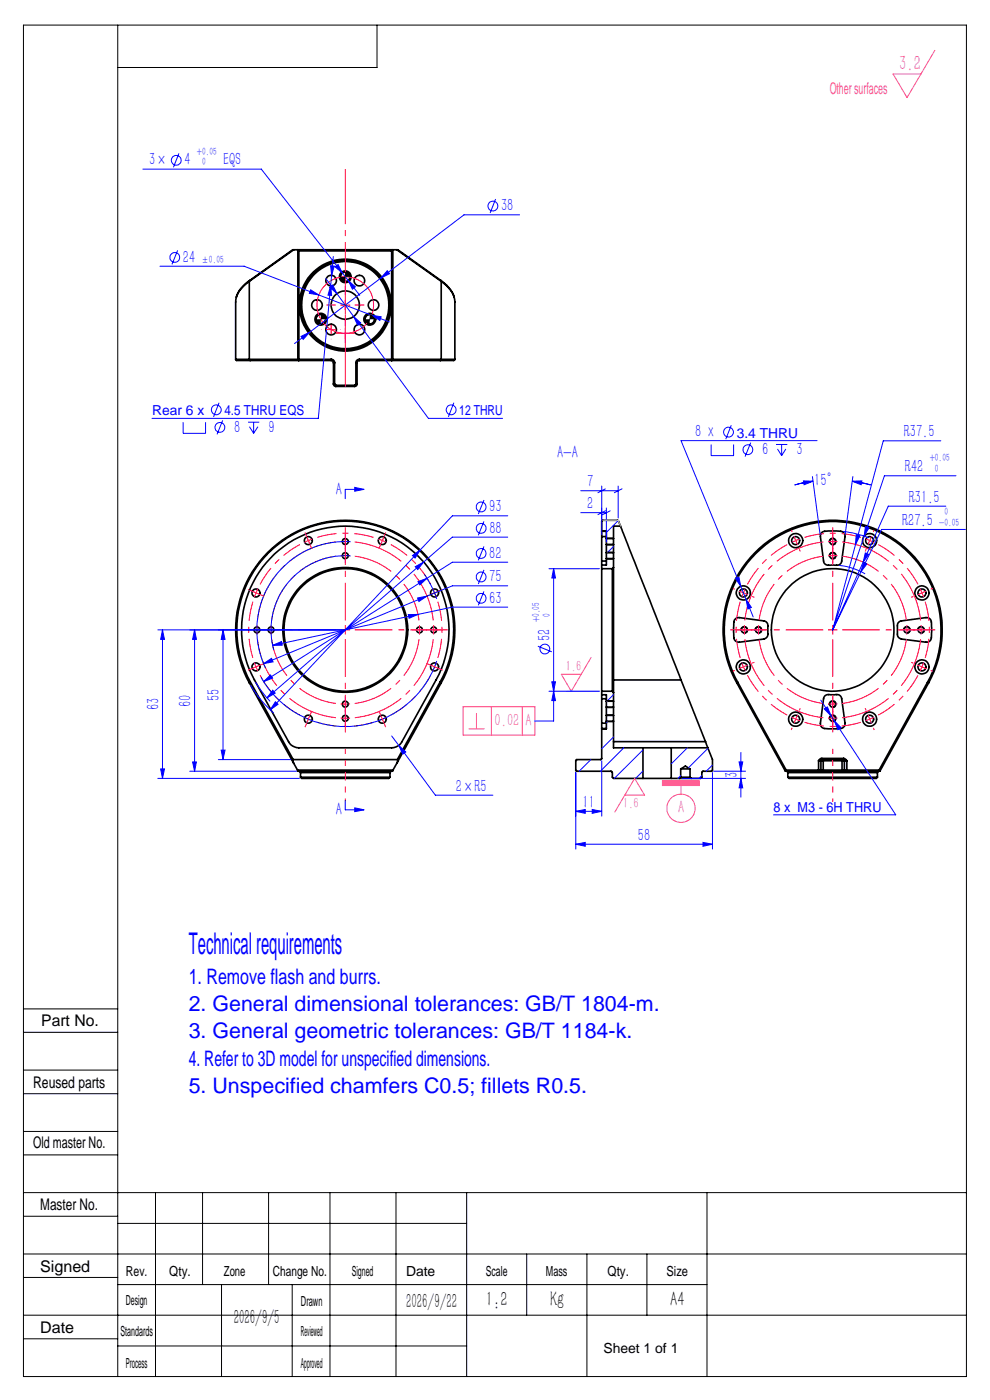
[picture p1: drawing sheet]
<svg xmlns="http://www.w3.org/2000/svg" width="210mm" height="297mm" viewBox="0 0 210 297" stroke-linecap="round" stroke-linejoin="round" font-family="sans-serif">
<g fill="none" stroke="#000" stroke-width=".35">
<path d="M52.9 59.7a5.4 5.4 0 0 0-2.9 4.4v12.1M52.9 59.7v16.5M53 59.5a6.6 6.6 0 0 0-2.8 3.5M53 59.5l-.1 .2M62.3 53h-.2l-9.1 6.5M62.3 53h21.9M62.3 53l-9.4 6.7M63.1 53h.1M63.2 53l.2 .2M63.2 53v23.2M63.4 53.2v23M63.4 53.2h19.7"/>
<path d="M83.1 53.2v23M83.3 53l-.2 .2M83.3 53v23.2M83.4 53h-.1M84.2 53h.2l9.1 6.5M84.2 53l9.4 6.7M93.5 59.5a6.9 6.9 0 0 1 2.8 3.5M93.5 59.5l.1 .2M93.6 59.7a5.4 5.4 0 0 1 2.9 4.4v12.1M93.6 59.7v16.5M50 76.2l.2 .3h2.9M50 76.2h2.9"/>
<path d="M52.9 76.2l.2 .3M52.9 76.2h10.3M53.1 76.5h17.1M63.2 76.2h.2M63.2 76.2l.2 .3v-.3M63.4 76.2h6.8M70.2 76.2a.72 .72 0 0 1 .8 .8M70.2 76.5h.3l.2 .5M70.2 76.2v.3M70.7 77h.3M70.7 77v4.5M71 77v4.5"/>
<path d="M75.5 77h.2M75.5 77v4.5M75.7 77v4.5M76.2 76.2a.72 .72 0 0 0-.7 .8M76.2 76.2v.3M76.2 76.5h-.2l-.3 .5M76.2 76.2h6.9M76.2 76.5h17.2M83.1 76.2v.3l.2-.3M83.1 76.2h.2M83.3 76.2h10.3M93.6 76.2l-.2 .3"/>
<path d="M93.6 76.2h2.9M96.5 76.2l-.2 .3h-2.9M70.7 81.5h.3M70.7 81.5a.49 .49 0 0 0 .5 .5M71 81.5l.2 .2M71.2 81.7v.3M71.2 81.7h4M71.2 82h4M75.2 81.7v.3M75.5 81.5l-.3 .2M75.5 81.5h.2M75.7 81.5a.49 .49 0 0 1-.5 .5"/>
<path d="M58.2 117.5a22 22 0 0 1 28.6-1.2 22 22 0 0 1 5.7 27.9l-7.2 13.1a2.51 2.51 0 0 1-2.2 1.3h-19.7l-.9-.1a2.08 2.08 0 0 1-1.3-1.2l-7.2-13.1a22.1 22.1 0 0 1 4.2-26.7zM127.6 112.6v.1M127.6 119v.9M127.6 112.7v1.1M127.6 113.8v5.2M127.6 119.9v.7M127.6 112.6h1v1.7M127.6 112.7h1M127.6 119h1M127.6 113.8h1M128.6 114.3v1.2M128.6 117.3v1.2"/>
<path d="M128.6 115.5v1.8M128.6 118.5v1.4h-1M128.6 114.3h1.5M128.6 118.5h1.5M128.6 115.5h1.5M128.6 117.3h1.5M130.1 114.3v1.2M130.1 117.3v1.2M130.1 115.5v1.8M130.1 118.5v1.9M131.6 111.6l-.6-1.2h-3.2l-.2 .1v2.1M131.6 111.6l12.9 32.6"/>
<path d="M131.6 111.6h-1.5v2.7M174.2 113.1a5.3 5.3 0 0 1 3.3-.5 1.41 1.41 0 0 1 1.7 .8l-.7 5.6a1.17 1.17 0 0 1-1.7 .9h-.4a1.23 1.23 0 0 1-1.7-.9l-.7-5.2zM127.6 120.6v26M127.6 120.6h2.3M129.9 120.6v26M130.1 120.4v26.5M130.1 120.4l-.2 .2M155.9 131.4l.3-.3 .6-.1 5.2 .7a1.11 1.11 0 0 1 .9 1.5v.6a1.32 1.32 0 0 1-.9 1.8l-5.2 .6a1.26 1.26 0 0 1-1.2-1.7v-.4a5.3 5.3 0 0 1 .3-2.7zM190.7 131.9l.5-.2 5.2-.7a1.1 1.1 0 0 1 1.2 1.4v2.1a1.3 1.3 0 0 1-1 1.7l-5.4-.6a1.27 1.27 0 0 1-.8-1.8v-.4a1.57 1.57 0 0 1 .3-1.5zM52.9 144.8a23.2 23.2 0 0 1 20.3-34.4 23.2 23.2 0 0 1 20.4 34.4M52.9 144.8l9.4 17.1M53.1 144.6l-.2 .2"/>
<path d="M53.1 144.6a23 23 0 0 1 20.1-34 23 23 0 0 1 20.2 34M53.1 144.6l9.1 16.5M93.4 144.6l.2 .2M93.4 144.6l-9.1 16.5M93.6 144.8l-9.4 17.1M127.6 154.6v6.5h-5.3l-.2 .2v2.2l.2 .1h7.3l.3 .2v1.1l.2 .2h6.3M127.6 154.5v.1M127.6 147.4v.8M127.6 153.4v1.1M127.6 146.6v.8M127.6 148.2v5.2M127.6 147.4h1v1.4"/>
<path d="M127.6 154.5h1M127.6 146.6h2.3M127.6 148.2h1M127.6 153.4h1M128.6 151.8v1.2M128.6 148.8v1.2M128.6 153v1.6h-1M128.6 150v1.8M128.6 153h1.5M128.6 148.8h1.5M128.6 151.8h1.5M128.6 150h1.5"/>
<path d="M129.9 146.6l.2 .3M130.1 151.8v1.2M130.1 148.8v1.2M130.1 153v5.6h6.3M130.1 146.9v1.9M130.1 150v1.8M130.1 144.2h14.4M130.1 157.3h19.5M136.4 158.6h6M136.4 158.6v6.5M142.4 158.6h7.7M142.4 158.6v6.5"/>
<path d="M144.5 144.2l5.1 13.1M149.6 157.3l.5 1.3M150.1 158.6l1 2.5v2.4l-2.1 .2-.1 1.2-.3 .2h-2M156.3 144.8a23.2 23.2 0 0 1 20.3-34.4 23.2 23.2 0 0 1 20.4 34.4M156.3 144.8l10.2 18.7M156.5 144.7a23 23 0 0 1 20.1-34.1 23 23 0 0 1 20.1 34.1M156.5 144.7l-.2 .1M156.5 144.7l10.3 18.7M174.9 147.7a3.8 3.8 0 0 1 2.4-.3 1.01 1.01 0 0 1 1.2 .8l.7 5.2a1.11 1.11 0 0 1-1.3 1.2h-1.3a2.97 2.97 0 0 1-2.4-.4l-.2-.8 .7-5.2zM196.7 144.7l.3 .1M196.7 144.7l-10.2 18.7M197 144.8l-10.3 18.7"/>
<path d="M62.2 161.1l-.1 .3 .2 .5M62.2 161.1h22.1M62.3 161.9l.8 1.5M63.1 163.4l.2 .2h19.9l.2-.2M63.1 163.4h20.3M63.5 163.6l.2 .3M63.7 164.9l.3 .2h18.5l.2-.2M63.7 164.9h19M63.7 163.9h19M63.7 163.9v1M82.7 163.9v1M83 163.6l-.3 .3"/>
<path d="M84.2 161.9l-.8 1.5M84.3 161.1l.1 .3-.2 .5M136.4 165.1h6M142.4 165.1h1.7M144.1 165.1h2.5M144.4 164.9h2M144.4 163.1h2M144.4 163.1l1-.6 1 .6M144.4 163.1v1.8M144.4 164.9l-.3 .2M146.4 164.9l.2 .2M146.4 163.1v1.8"/>
<path d="M166.5 163.5l.3 .1M166.8 163.4l-.3 .1M166.8 163.4v.2M166.8 163.4h6.8M166.8 163.6h6.8M166.9 163.6l.2 .3M167.1 164.9l.3 .2h18.5l.2-.2M167.1 164.9h19M167.1 163.9h19M167.1 163.9v1M173.6 163.4h.5M173.6 161.4h.5"/>
<path d="M173.6 163.4v.2M173.6 163.6h.8M173.6 161.4v2M174.1 163.4h.5M174.1 161.4h.5M174.1 163.4l.3 .2M174.1 161.4v2M174.3 161.1l-.7 .3M174.3 161.1h.1M174.3 160.9l-.3 .1-.4 .4M174.3 160.9v.2M174.3 160.9h4.6"/>
<path d="M174.4 163.6h.2M174.4 161.1h.2M174.4 161.1l-.3 .3M174.6 163.4v.2M174.6 161.1v.3M174.6 163.4h4M174.6 163.6h4M174.6 161.1h4M174.6 161.4v2M174.6 161.4h4M178.6 161.1v.3M178.6 163.4v.2"/>
<path d="M178.6 163.4h.5M178.6 161.4h.5M178.6 163.6h.3M178.6 161.1h.3M178.6 161.4v2M178.9 161.1l.2 .3M178.9 161.1h.1M178.9 163.6h.7M178.9 161.1l.7 .3M178.9 160.9v.2M178.9 160.9l.4 .1 .3 .4M179.1 163.4l-.2 .2"/>
<path d="M179.1 161.4h.5M179.1 163.4h.5M179.1 161.4v2M179.6 163.4v.2M179.6 163.4h6.9M179.6 163.6h6.9M179.6 161.4v2M186.1 163.9v1M186.4 163.6l-.3 .3M186.5 163.4v.2M186.5 163.4l.2 .1M186.7 163.5l-.2 .1"/>
<circle cx="70.2" cy="59.5" r="1.12"/>
<circle cx="73.2" cy="58.7" r="1.27"/>
<circle cx="73.2" cy="58.7" r="1"/>
<circle cx="76.2" cy="59.5" r="1.12"/>
<circle cx="67.2" cy="64.7" r="1.12"/>
<circle cx="68" cy="67.7" r="1.25"/>
<circle cx="68" cy="67.7" r="1.01"/>
<circle cx="70.2" cy="69.9" r="1.12"/>
<circle cx="73.2" cy="64.7" r="9.5"/>
<circle cx="73.2" cy="64.7" r="9.3"/>
<circle cx="73.2" cy="64.7" r="9.7"/>
<circle cx="73.2" cy="64.7" r="2.99"/>
<circle cx="76.2" cy="69.9" r="1.12"/>
<circle cx="78.4" cy="67.7" r="1"/>
<circle cx="78.4" cy="67.7" r="1.26"/>
<circle cx="79.2" cy="64.7" r="1.12"/>
<circle cx="65.4" cy="114.7" r=".86"/>
<circle cx="73.2" cy="114.9" r=".63"/>
<circle cx="73.2" cy="117.9" r=".63"/>
<circle cx="81.1" cy="114.7" r=".86"/>
<circle cx="168.8" cy="114.7" r=".85"/>
<circle cx="168.8" cy="114.7" r="1.51"/>
<circle cx="176.6" cy="114.9" r=".62"/>
<circle cx="176.6" cy="117.9" r=".62"/>
<circle cx="184.5" cy="114.7" r="1.49"/>
<circle cx="184.5" cy="114.7" r=".85"/>
<circle cx="54.3" cy="125.8" r=".84"/>
<circle cx="54.5" cy="133.6" r=".62"/>
<circle cx="57.5" cy="133.6" r=".62"/>
<circle cx="73.3" cy="133.6" r="13.2"/>
<circle cx="73.3" cy="133.6" r="13"/>
<circle cx="89" cy="133.6" r=".62"/>
<circle cx="92" cy="133.6" r=".62"/>
<circle cx="92.2" cy="125.8" r=".85"/>
<circle cx="157.7" cy="125.8" r="1.51"/>
<circle cx="157.7" cy="125.8" r=".85"/>
<circle cx="157.9" cy="133.6" r=".63"/>
<circle cx="160.9" cy="133.6" r=".63"/>
<circle cx="176.6" cy="133.6" r="13"/>
<circle cx="192.4" cy="133.6" r=".63"/>
<circle cx="195.4" cy="133.6" r=".63"/>
<circle cx="195.6" cy="125.8" r="1.51"/>
<circle cx="195.6" cy="125.8" r=".85"/>
<circle cx="54.3" cy="141.5" r=".84"/>
<circle cx="65.4" cy="152.6" r=".85"/>
<circle cx="73.2" cy="149.4" r=".64"/>
<circle cx="73.2" cy="152.4" r=".63"/>
<circle cx="81.1" cy="152.6" r=".85"/>
<circle cx="92.2" cy="141.5" r=".85"/>
<circle cx="157.7" cy="141.5" r="1.5"/>
<circle cx="157.7" cy="141.5" r=".85"/>
<circle cx="168.8" cy="152.6" r=".84"/>
<circle cx="168.8" cy="152.6" r="1.51"/>
<circle cx="176.6" cy="149.4" r=".63"/>
<circle cx="176.6" cy="152.4" r=".62"/>
<circle cx="184.5" cy="152.6" r="1.49"/>
<circle cx="184.5" cy="152.6" r=".84"/>
<circle cx="195.6" cy="141.5" r="1.5"/>
<circle cx="195.6" cy="141.5" r=".85"/>
</g>
<g fill="none" stroke="#00f" stroke-width=".21">
<path d="M30.3 35.9h25.1l18.5 23.6M38 32.5l-1.2 3M33.9 56.5h17.9l27 10.4M37.7 53.1l-1.2 3M69.1 59.1l2.4 3.2M70.1 56.4h.8l-.6 2zM70.3 58.4l-2.8 30.4h-35.3M70.7 54.4l-.4 4M71.1 56.6l.6-.5 .9 1.8zM73.9 59.5l1.5 1.4-.6 .4zM73.9 59.5l2.4 3.1M82.2 57.4l.4 .7-1.8 .9z"/>
<path d="M105.1 42.2l-1.1 3M110.2 45.6h-11.8l-32.7 24.9M63.9 71.4l1.8-.9-1.4 1.5zM65.7 70.5l-3.2 2.4M65.9 61.5l1.7 1.1-2-.4zM70 60.9l.6-.4 .9 1.8zM70.1 60.6l.2 2.1-.7-.1zM71.5 62.3l3.5 4.8M75 67.1l1.5 1.4-.6 .5zM75 67.1l15.9 21.7h15.7M78.8 66.9l2.1 .3-.3 .8zM78.8 66.9l3.8 1.4"/>
<path d="M38.8 89.6v2.3h4.8v-2.3M46.5 85.4l-1.2 3M47.2 89.2l-1.2 2.9M52.6 89.6h2.4M52.9 90.5l.9 1.4M53.8 89.6v2.3M54.7 90.5l-.9 1.4M96.3 85.4l-1.2 3M150.8 94.3v2.4h4.8v-2.4M155.1 90.2l-1.1 3M159.2 93.9l-1.2 3M164.6 94.3h2.4"/>
<path d="M164.9 95.2l.9 1.5M165.8 94.3v2.4M166.7 95.2l-.9 1.5M173.3 93.5h-28.8l12.6 30.9M199.6 93.5h-12.2l-10.8 40.1M74.4 114.9a18.7 18.7 0 0 0-18.1 26.8M74.4 117.9a15.8 15.8 0 0 0-16.3 20M75.2 103.4l2 .4-2 .4zM77.2 103.8h-4v2M87.5 117.9l1.6-1.2-1 1.7zM89.1 116.7l-31.8 33.9M102.7 106.1l-1.2 2.9"/>
<path d="M102.7 115.9l-1.2 3M102.7 110.6l-1.2 3M107.7 109.4h-11.7l-6.9 7.3M107.7 119.3h-11.7l-5.4 3.4M107.7 113.9h-11.7l-39.4 34.2M123.2 108.8h5.4M123.2 104.1h7.9M127.6 103.1v10.2M128.4 108.4l-1.6 .8M128.4 103.7l-1.6 .8M128.6 107.8v7.2M129.4 108.4l-1.6 .8"/>
<path d="M130.1 116l-1.3 1.3M131.1 110.5l-2.5 2.5M131.1 103.1v6.8M131.9 103.7l-1.6 .8M170.4 102l2.1 .1-1.9 .7zM172.3 101.1l1.7 12.2M172.5 102.1l-3.9 .8M178 119.9a14 14 0 0 1 5.5 1.8M178.8 112.7a21.9 21.9 0 0 1 5.5 1.4M180.8 102.1l2-.1-.1 .8zM180.8 102.1l3.9 .8M180.9 101.1l-1.6 12.2"/>
<path d="M181.6 113.5l.8 .2-.9 1.8zM183.2 119.3l.7 .4-1.3 1.6zM183.3 113.7l-6.7 19.9M183.6 117.3l.7 .3-1.2 1.7zM183.6 111.7l.7 .3-1 1.7zM200.6 107.4h-12.2l-11.8 26.2M202.8 100.9h-15.2l-4.3 12.8M204.8 112.3h-17.8l-10.4 21.3M33.5 133.6h39.2M34.5 133.6l.4 2h-.8zM34.5 133.6v31.5M41.3 133.6l.4 2h-.8z"/>
<path d="M41.3 133.6v30M47.3 133.6l.4 2h-.8zM47.3 133.6v27.5M57.8 136.9l1.9-.8 .2 .8zM86.6 130.4l2.1-.1-1.9 .9zM88.1 120.2l1.8-1-1.3 1.6zM88.6 126.9l2-.4-1.7 1.1zM88.7 123.4l1.9-.7-1.5 1.4zM90 121.8l.4 .6a20.6 20.6 0 0 1 2.2 4.7M90.6 122.7l-34.7 21.9M90.6 126.5l-34.7 14.3M102.7 120.9l-1.2 3"/>
<path d="M102.7 125.4l-1.2 3M107.7 124.3h-11.7l-5.4 2.2M107.7 128.8h-11.7l-38.2 8.1M114.1 137.1l3 1.2M116.5 120.6h10.6M117.4 120.6l.4 2h-.7zM117.4 120.6v32.4h-3.9M156 122.7l.7-.3 .4 2zM157.1 124.4l2.7 6.5M158.3 127.2l1.1 1.7-.8 .3zM46.9 159.1h.8l-.4 2zM53.1 145.3a25.2 25.2 0 0 0 5 6"/>
<path d="M54.2 144.7l1.4 2.1 1.7 2M55.9 144.6l1.5-1.4 .4 .7zM55.9 140.8l1.7-1.1 .3 .7zM57.9 146.4l.5 .6-1.8 1.1zM58.4 148.9l.6 .5-1.7 1.2zM83.1 156.1l1.5 2M84.6 158.1l1.5 1.4-.7 .5zM84.6 158.1l7.8 10.6h12.2M92.6 140.2a20.5 20.5 0 0 1-17.5 13.9 20.5 20.5 0 0 1-19.7-10.4M116.5 146.6h10.6M117.1 144.6h.7l-.4 2zM117.4 146.6l.4 2h-.7z"/>
<path d="M129 153l-.4 .3M130.1 156.3l-2.5 2.6M130.1 147.4l-1.4 1.4M132.3 158.6l-4.9 5M136.4 159.1l-6.1 6M145.8 158.6l-3.4 3.5M150.2 158.7l-4.2 4.2M157.2 159.6v9.5M174.1 148.5l15.9 24.4h-25.9M174.8 150.4l.7-.4 .8 1.9zM177 152.9l1.4 1.5-.7 .4zM33.5 165.1h30"/>
<path d="M34.1 163.1h.8l-.4 2zM40.3 163.6h22.6M40.9 161.6h.8l-.4 2zM46.3 161.1h15.4M73.2 169.8v2h4M75.2 171.4l2 .4-2 .4zM122.1 172.1l2-.4v.8zM122.1 179.1l2-.4v.8zM122.1 163.9v16.2M122.1 172.1h5.5M122.1 179.1h29M125.3 161.1l-2.5 2.5"/>
<path d="M125.6 171.7l2 .4-2 .4zM127.6 161.4v11.7M136.4 163.6l-1.6 1.5M144.4 164.6l-.6 .5M144.6 165.1h13.6M148.9 164.5l-.6 .6M149.1 178.7l2 .4-2 .4zM151.1 162.3l-1.3 1.3M151.1 163.9v16.2M151.4 163.6h6.8M156.8 161.6h.8l-.4 2zM157.2 165.1l.4 2h-.8z"/>
<circle cx="37.4" cy="34" r="1.04"/>
<circle cx="37.1" cy="54.6" r="1.04"/>
<circle cx="104.5" cy="43.7" r="1.04"/>
<circle cx="45.9" cy="86.9" r="1.04"/>
<circle cx="46.6" cy="90.7" r="1.05"/>
<circle cx="95.7" cy="86.9" r="1.04"/>
<circle cx="154.5" cy="91.7" r="1.04"/>
<circle cx="158.6" cy="95.4" r="1.04"/>
<circle cx="102.1" cy="112.1" r="1.05"/>
<circle cx="102.1" cy="117.4" r="1.05"/>
<circle cx="102.1" cy="107.5" r="1.05"/>
<circle cx="102.1" cy="126.9" r="1.06"/>
<circle cx="102.1" cy="122.4" r="1.05"/>
<circle cx="115.6" cy="137.7" r="1.04"/>
</g>
<g fill="none" stroke="#f0f" stroke-width=".21">
<path d="M198.3 10.7l-5.9 10-3-5h5.9M125.4 139.5l-4.2 7.1-2.1-3.6h4.2M98.2 149.9h15.3v6.1h-15.3zM99.4 154.6h3.4M101.1 151.3v3.3M104.2 149.9v6.1M110.8 149.9v6.1M120.2 146.6h6.9M132.5 168.7h4.2l-2.1-3.6-4.2 7.2M140.5 165.6h7.9v1h-7.9zM144.5 166.6v1.9"/>
<circle cx="144.5" cy="171.5" r="2.99"/>
</g>
<g fill="none" stroke="#000" stroke-width=".21">
<path d="M5 5.3h200v286.7h-200zM25 5.3v286.7M80 5.3v9h-55M73.2 57.7h-.1a.97 .97 0 0 0-.9 1M74.2 58.7a1.02 1.02 0 0 1-1 1M68.1 66.7a1.02 1.02 0 0 0-1.1 1M69 67.7l-.2 .7-.3 .2-.4 .1M78.4 66.7h-.1a.97 .97 0 0 0-.9 1M79.4 67.7v.2a.97 .97 0 0 1-1 .8M128.6 118.6h1.5M128.6 117.1h1.5M128.6 115.6h1.5"/>
<path d="M128.6 114.1h1.5M175.9 118.1a.75 .75 0 0 1 .7-1 .75 .75 0 0 1 .8 .8 .75 .75 0 0 1-1 .7M175.9 115.1a.75 .75 0 0 1 .7-1 .75 .75 0 0 1 .8 .8 .75 .75 0 0 1-1 .7M157.2 133.8a.75 .75 0 0 1 .6-.9 .75 .75 0 0 1 .8 .8 .75 .75 0 0 1-.9 .7M160.2 133.8a.75 .75 0 0 1 .6-.9 .75 .75 0 0 1 .8 .8 .75 .75 0 0 1-.9 .7M191.7 133.8a.75 .75 0 0 1 .6-.9 .75 .75 0 0 1 .8 .8 .75 .75 0 0 1-.9 .7M194.7 133.8a.75 .75 0 0 1 .6-.9 .75 .75 0 0 1 .8 .8 .75 .75 0 0 1-.9 .7M128.6 148.6h1.5M128.6 150.1h1.5M128.6 151.6h1.5M128.6 153.1h1.5M175.9 149.6a.76 .76 0 0 1 .7-1 .76 .76 0 0 1 .8 .8 .76 .76 0 0 1-1 .7"/>
<path d="M175.9 152.6a.75 .75 0 0 1 .7-1 .75 .75 0 0 1 .8 .8 .75 .75 0 0 1-1 .7M5 214h20M5 219h20M5 232h20M5 227h20M5 245h20M5 240h20M5 258h20M5 253h200M25 259.5h74M33 253v39M43 253v19.5"/>
<path d="M57 253v19.5M70 253v39M84 253v39M99 253v39M150 253v39M5 271h20M5 266h200M5 279h200M25 272.5h125M47 272.5v19.5M62 272.5v19.5M111.7 266v13"/>
<path d="M124.5 266v26M137.2 266v13M5 284h20M25 285.5h74"/>
</g>
<g fill="none" stroke="#f00" stroke-width=".21" stroke-dasharray="15.2 1.3 1.3 1.3" stroke-linecap="butt">
<path d="M68.3 69.9h-.1M70.3 67.9v-.1M71.3 64.7h-2M72.3 70.7h-1M73.3 62.7v-2M73.3 66.7v2M73.3 69.7v-1M73.3 71.7v1M74.3 70.7h1M75.3 64.7h2M65 113.8l-.3-.8M65.4 114.7l-.9 .4"/>
<path d="M65.4 114.7l.9-.4M65.4 114.7l-.4-.9M65.4 114.7l.4 .9M65.8 115.6l.3 .8M73.3 117.9h-1M73.3 117.9h1M73.3 114.9h-1M73.3 114.9h1M73.3 117.9v-1M73.3 117.9v1M73.3 116.9v-.7M73.3 118.9v.6"/>
<path d="M73.3 114.9v-1M73.3 114.9v1M73.3 113.9v-.7M73.3 115.9v.6M80.7 115.6l-.3 .8M81.1 114.7l-.9-.4M81.1 114.7l.9 .4M81.1 114.7l.4-.9M81.1 114.7l-.4 .9M81.5 113.8l.3-.8M168 112.8l-.2-.4M168.8 114.7l-.9 .4"/>
<path d="M168.8 114.7l.9-.4M168.8 114.7l-.4-.9M168.8 114.7l.4 .9M169.6 116.5l.2 .5M176.6 117.9h-1M176.6 117.9h1M176.6 114.9h-1M176.6 114.9h1M176.6 117.9v-1M176.6 117.9v1M176.6 116.9v-.7M176.6 118.9v.6"/>
<path d="M176.6 114.9v-1M176.6 114.9v1M176.6 113.9v-.7M176.6 115.9v.6M183.7 116.5l-.2 .5M184.5 114.7l-.9-.4M184.5 114.7l.9 .4M184.5 114.7l.4-.9M184.5 114.7l-.4 .9M185.2 112.8l.2-.4M53.4 125.4l-.8-.3M53.5 133.6h-.6"/>
<path d="M54.3 125.8l-.3 .9M54.3 125.8l.4-.9M54.3 125.8l-.9-.4M54.3 125.8l.9 .4M54.5 133.6v1M54.5 133.6v-1M54.5 133.6h-1M54.5 133.6h1M55.2 126.2l.8 .3M55.5 133.6h.6M56.5 133.6h-.6M57.5 133.6v1"/>
<path d="M57.5 133.6v-1M57.5 133.6h-1M57.5 133.6h1M58.5 133.6h.6M73.3 133.6v-1M73.3 133.6h-1M73.3 133.6v1M73.3 133.6h1M88 133.6h-.6M89 133.6v-1M89 133.6v1M89 133.6h1"/>
<path d="M89 133.6h-1M90 133.6h.6M91 133.6h-.6M91.3 126.2l-.8 .3M92 133.6v-1M92 133.6v1M92 133.6h1M92 133.6h-1M92.2 125.8l-.4-.9M92.2 125.8l.4 .9M92.2 125.8l.9-.4M92.2 125.8l-.9 .4"/>
<path d="M93 133.6h.6M93.1 125.4l.8-.3M155.9 125l-.5-.2M156.9 133.6h-.6M157.7 125.8l-.4 .9M157.7 125.8l.4-.9M157.7 125.8l-.9-.4M157.7 125.8l.9 .4M157.9 133.6v1M157.9 133.6v-1M157.9 133.6h-1M157.9 133.6h1"/>
<path d="M158.9 133.6h.6M159.5 126.5l.5 .2M159.9 133.6h-.6M160.9 133.6v1M160.9 133.6v-1M160.9 133.6h-1M160.9 133.6h1M161.9 133.6h.6M176.6 133.6v-1M176.6 133.6h-1M176.6 133.6v1M176.6 133.6h1"/>
<path d="M191.4 133.6h-.6M192.4 133.6v-1M192.4 133.6v1M192.4 133.6h1M192.4 133.6h-1M193.4 133.6h.6M193.7 126.5l-.4 .2M194.4 133.6h-.6M195.4 133.6v-1M195.4 133.6v1M195.4 133.6h1M195.4 133.6h-1"/>
<path d="M195.6 125.8l-.4-.9M195.6 125.8l.3 .9M195.6 125.8l.9-.4M195.6 125.8l-.9 .4M196.4 133.6h.6M197.4 125l.5-.2M53.4 141.8l-.8 .4M55.2 141.1l.8-.3M65 153.5l-.3 .8M65.4 152.6l.9 .3M65.4 152.6l-.9-.5M65.4 152.6l-.4 .9"/>
<path d="M65.4 152.6l.4-1M65.8 151.6l.3-.8M73.3 149.4l1-.1M73.3 149.4l-1-.1M73.3 152.4l1-.1M73.3 152.4l-1-.1M73.3 149.4v1M73.3 149.4v-1M73.3 150.4v.6M73.3 148.4v-.7M73.3 152.4v1M73.3 152.4v-1"/>
<path d="M73.3 153.4v.6M73.3 151.4v-.7M80.7 151.6l-.3-.8M81.1 152.6l.9-.5M81.1 152.6l-.9 .3M81.1 152.6l.4 .9M81.1 152.6l-.4-1M81.5 153.5l.3 .8M91.3 141.1l-.8-.3M92.2 141.5l.4-1M92.2 141.5l-.4 .9M92.2 141.5l.9 .3"/>
<path d="M92.2 141.5l-.9-.4M93.1 141.8l.8 .4M155.9 142.2l-.5 .2M157.7 141.5l.4 .9M157.7 141.5l-.4-1M157.7 141.5l-.9 .3M157.7 141.5l.9-.4M159.5 140.7l.5-.2M168 154.4l-.2 .5M168.8 152.6l.9 .3M168.8 152.6l-.9-.5M168.8 152.6l-.4 .9"/>
<path d="M168.8 152.6l.4-1M169.6 150.7l.2-.5M176.6 149.4l1-.1M176.6 149.4l-1-.1M176.6 152.4l1-.1M176.6 152.4l-1-.1M176.6 149.4v1M176.6 149.4v-1M176.6 150.4v.6M176.6 148.4v-.7M176.6 152.4v1M176.6 152.4v-1"/>
<path d="M176.6 153.4v.6M176.6 151.4v-.7M183.7 150.7l-.2-.5M184.5 152.6l.9-.5M184.5 152.6l-.9 .3M184.5 152.6l.4 .9M184.5 152.6l-.4-1M185.2 154.4l.2 .5M193.7 140.7l-.4-.2M197.4 142.2l.5 .2"/>
</g>
<g fill="none" stroke="#f00" stroke-width=".21" stroke-dasharray="15.2 1.3 1.3 1.3" stroke-dashoffset="11.1" stroke-linecap="butt">
<path d="M63.6 115.5a20.5 20.5 0 0 0-8.4 8.5M79.2 114a20.5 20.5 0 0 0-11.9 0M167 115.5a20.5 20.5 0 0 0-8.4 8.5M182.6 114a20.5 20.5 0 0 0-11.9 0M53.6 127.7a20.5 20.5 0 0 0 0 11.9M91.3 124a20.5 20.5 0 0 0-8.4-8.5M92.9 139.6a20.5 20.5 0 0 0 0-11.9M157 127.7a20.5 20.5 0 0 0 0 11.9M194.7 124a20.5 20.5 0 0 0-8.4-8.5M196.3 139.6a20.5 20.5 0 0 0 0-11.9M55.2 143.3a20.5 20.5 0 0 0 8.4 8.4M67.3 153.2a20.5 20.5 0 0 0 11.9 0"/>
<path d="M82.9 151.7a20.5 20.5 0 0 0 8.4-8.4M158.6 143.3a20.5 20.5 0 0 0 8.4 8.4M170.7 153.2a20.5 20.5 0 0 0 11.9 0M186.3 151.7a20.5 20.5 0 0 0 8.4-8.4"/>
</g>
<path d="M71.3 118a15.7 15.7 0 0 0-13.7 13.6M174.6 118a15.7 15.7 0 0 0-13.6 13.6M57.6 135.6a15.7 15.7 0 0 0 13.7 13.6M88.9 131.6a15.7 15.7 0 0 0-13.6-13.6M161 135.6a15.7 15.7 0 0 0 13.6 13.6M192.3 131.6a15.8 15.8 0 0 0-13.7-13.6M75.3 149.2a15.7 15.7 0 0 0 13.6-13.6M178.6 149.2a15.8 15.8 0 0 0 13.7-13.6" fill="none" stroke="#f00" stroke-width=".21" stroke-dasharray="15.2 1.3 1.3 1.3" stroke-dashoffset="6.8" stroke-linecap="butt"/>
<path d="M71.3 115a18.7 18.7 0 0 0-16.7 16.6M174.6 115a18.7 18.7 0 0 0-16.6 16.6M54.6 135.6a18.7 18.7 0 0 0 16.7 16.7M91.9 131.6a18.7 18.7 0 0 0-16.6-16.6M158 135.6a18.7 18.7 0 0 0 16.6 16.7M195.3 131.6a18.7 18.7 0 0 0-16.7-16.6M75.3 152.3a18.8 18.8 0 0 0 16.6-16.7M178.6 152.3a18.8 18.8 0 0 0 16.7-16.7" fill="none" stroke="#f00" stroke-width=".21" stroke-dasharray="15.2 1.3 1.3 1.3" stroke-dashoffset="4.4" stroke-linecap="butt"/>
<g fill="none" stroke="#f00" stroke-width=".21">
<path d="M69.3 69.9h1.9M70.2 68.9v2M72.2 64.7h2M72.2 70.7h2M73.2 63.7v2M73.2 69.7v2M53.9 140.5l.4 1M54.3 141.5l.4 .9M54.3 141.5l-.9 .3M55.2 141.1l-.9 .4M194.6 141.1l.9 .4M195.5 141.5l-.3 .9"/>
<path d="M195.5 141.5l1 .3M195.9 140.5l-.4 1"/>
<circle cx="73.3" cy="64.7" r="6"/>
</g>
<path d="M71.3 133.6h-19.8M73.3 131.6v-19.7M73.3 135.6v19.8M75.3 133.6h19.7M174.6 133.6h-19.7M176.6 131.6v-19.7M176.6 135.6v19.8M178.6 133.6h19.8" fill="none" stroke="#f00" stroke-width=".21" stroke-dasharray="15.2 1.3 1.3 1.3" stroke-dashoffset="7.3" stroke-linecap="butt"/>
<path d="M73.3 164.9v-6M176.6 164.9v-6" fill="none" stroke="#f00" stroke-width=".21" stroke-dasharray="15.2 1.3 1.3 1.3" stroke-dashoffset="14.1" stroke-linecap="butt"/>
<path d="M73.3 164.9v5.2M176.6 164.9v5.2" fill="none" stroke="#f00" stroke-width=".21" stroke-dasharray="15.2 1.3 1.3 1.3" stroke-dashoffset="14.5" stroke-linecap="butt"/>
<path d="M73.3 35.9v46.1" fill="none" stroke="#f00" stroke-width=".21" stroke-dasharray="15.2 1.3 1.3 1.3" stroke-dashoffset="3.6" stroke-linecap="butt"/>
<path d="M127.9 110.4h3.2l.5 1.2" fill="none" stroke="#c0c0c0" stroke-width=".21"/>
<path d="M70 60.9l1.5 1.4-.9-1.8zM75 67.1l.9 1.9 .6-.5zM63.9 71.4l.4 .6 1.4-1.5zM82.2 57.4l-1.4 1.6 1.8-.9zM73.9 59.5l.9 1.8 .6-.4zM71.1 56.6l1.5 1.3-.9-1.8zM70.1 56.4l.2 2 .6-2zM70.1 60.6l-.5 2 .7 .1z" fill="#00f"/>
<path d="M140.5 165.6h7.9v1h-7.9z" fill="#f0f"/>
<path d="M72.2 58.7a1.02 1.02 0 0 0 1 1v-1zM73.2 57.7v1h1a1.02 1.02 0 0 0-1-1zM67 67.7l.1 .2a.97 .97 0 0 0 1 .8v-1zM68.1 66.7v1h.9a1.02 1.02 0 0 0-.9-1zM77.4 67.7l.1 .5a.91 .91 0 0 0 .9 .5v-1zM78.4 66.7v1h1a1.02 1.02 0 0 0-1-1z" fill="#000"/>
<g fill="#00f">
<path d="M75.2 103.4l2 .4-2 .4zM75.2 171.4l2 .4-2 .4z"/>
<path d="M58.4 148.9l-1.1 1.7 1.7-1.2zM87.5 117.9l.6 .5 1-1.7zM55.9 144.6l1.9-.7-.4-.7zM88.7 123.4l.4 .7 1.5-1.4zM55.9 140.8l2-.4-.3-.7zM88.6 126.9l.3 .7 1.7-1.1zM57.8 136.9h2.1l-.2-.8zM86.6 130.4l.2 .8 1.9-.9zM57.9 146.4l-1.3 1.7 1.8-1.1zM88.1 120.2l.5 .6 1.3-1.6zM84.6 158.1l.8 1.9 .7-.5zM122.1 172.1l2-.4v.8zM125.6 171.7l2 .4-2 .4zM122.1 179.1l2-.4v.8zM149.1 178.7l2 .4-2 .4zM158.3 127.2l.3 2 .8-.3zM156 122.7l1.1 1.7-.4-2zM183.6 111.7l-.3 2 1-1.7zM183.2 119.3l-.6 2 1.3-1.6zM181.6 113.5l-.1 2 .9-1.8zM183.6 117.3l-.5 2 1.2-1.7zM174.8 150.4l1.5 1.5-.8-1.9zM177 152.9l.7 1.9 .7-.4z"/>
<path d="M180.8 102.1l2-.1-.1 .8zM170.4 102l2.1 .1-1.9 .7z"/>
<path d="M34.1 163.1h.8l-.4 2zM34.5 133.6l.4 2h-.8z"/>
<path d="M40.9 161.6h.8l-.4 2zM41.3 133.6l.4 2h-.8z"/>
<path d="M117.4 120.6l.4 2h-.7zM117.1 144.6h.7l-.4 2zM117.4 146.6l.4 2h-.7z"/>
<path d="M47.3 133.6l.4 2h-.8zM46.9 159.1h.8l-.4 2z"/>
<path d="M156.8 161.6h.8l-.4 2zM157.2 165.1l.4 2h-.8z"/>
<path d="M78.8 66.9l1.8 1.1 .3-.8zM65.9 61.5l-.3 .7 2 .4z"/>
</g>
<text font-size="6.4" fill="#00f" x="40" y="202.4">Technical requirements</text>
<g font-size="4.5" fill="#00f">
<text x="40" y="208.6">1. Remove flash and burrs.</text>
<text x="40" y="214.5">2. General dimensional tolerances: GB/T 1804-m.</text>
<text x="40" y="220.3">3. General geometric tolerances: GB/T 1184-k.</text>
<text x="40" y="226.1">4. Refer to 3D model for unspecified dimensions.</text>
<text x="40" y="231.9">5. Unspecified chamfers C0.5; fillets R0.5.</text>
</g>
<text font-size="4.4" fill="#f0f" x="190.8" y="14.8">3.2</text>
<g font-size="4.4">
<text x="49.6" y="280.9">2026/9/5</text>
<text x="86.1" y="277.4">2026/9/22</text>
<text x="103.1" y="277.1">1:2</text>
<text x="116.7" y="277.1">Kg</text>
<text x="142.1" y="277.1">A4</text>
</g>
<g font-size="3.8" fill="#00f">
<text x="31.6" y="35.1">3×</text>
<text x="39.1" y="35.1">4</text>
<text x="47.3" y="35.1">EQS</text>
<text x="106.3" y="44.8">38</text>
<text x="38.8" y="55.7">24</text>
<text x="49.7" y="91.8">8</text>
<text x="57" y="91.8">9</text>
<text x="147.5" y="92.8">8 x</text>
<text x="191.7" y="92.8">R37.5</text>
<text x="118.2" y="97.1">A-A</text>
<text x="161.7" y="96.5">6</text>
<text x="169" y="96.5">3</text>
<text x="192" y="100.1">R42</text>
<text x="71.2" y="104.9">A</text>
<text x="124.5" y="103.4">7</text>
<text x="172.8" y="103" transform="rotate(-2 172.8 103)">15°</text>
<text x="192.8" y="106.6">R31.5</text>
<text x="103.8" y="108.6">93</text>
<text x="103.8" y="113.2">88</text>
<text x="124.5" y="108">2</text>
<text x="191.3" y="111.6">R27.5</text>
<text x="103.8" y="118.5">82</text>
<text x="103.8" y="123.5">75</text>
<text x="103.8" y="128">63</text>
<text x="116.7" y="136" transform="rotate(-90 116.7 136)">52</text>
<text x="40.5" y="149.9" transform="rotate(-90 40.5 149.9)">60</text>
<text x="46.6" y="148.7" transform="rotate(-90 46.6 148.7)">55</text>
<text x="33.7" y="150.7" transform="rotate(-90 33.7 150.7)">63</text>
<text x="96.7" y="167.9">2×R5</text>
<text x="156.4" y="165" transform="rotate(-90 156.4 165)">3</text>
<text x="71.2" y="172.9">A</text>
<text x="123.6" y="171.4">11</text>
<text x="135.3" y="178.3">58</text>
</g>
<g font-size="3.8" fill="#f0f">
<text x="104.9" y="154">0.02</text>
<text x="111.5" y="154">A</text>
<text x="143.8" y="172.6">A</text>
</g>
<text font-size="3.4" fill="#f0f" x="176" y="19.9">Other surfaces</text>
<g font-size="3.4">
<text x="8.7" y="217.7">Part No.</text>
<text x="7" y="230.8">Reused parts</text>
<text x="7" y="243.6">Old master No.</text>
<text x="8.5" y="256.6">Master No.</text>
<text x="8.5" y="269.8">Signed</text>
<text x="8.5" y="282.8">Date</text>
</g>
<g font-size="3.1" fill="#f0f">
<text x="120.1" y="142.4">1.6</text>
<text x="132.2" y="171.4">1.6</text>
</g>
<g font-size="3">
<text x="26.7" y="270.6">Rev.</text>
<text x="35.9" y="270.6">Qty.</text>
<text x="47.5" y="270.6">Zone</text>
<text x="57.9" y="270.6">Change No.</text>
<text x="74.6" y="270.6">Signed</text>
<text x="86.1" y="270.6">Date</text>
<text x="103.1" y="270.6">Scale</text>
<text x="115.8" y="270.6">Mass</text>
<text x="128.9" y="270.6">Qty.</text>
<text x="141.4" y="270.6">Size</text>
<text x="26.7" y="276.9">Design</text>
<text x="63.8" y="277.1">Drawn</text>
<text x="25.6" y="283.5">Standards</text>
<text x="63.8" y="283.5">Reviewed</text>
<text x="26.7" y="290.2">Process</text>
<text x="63.8" y="290.2">Approved</text>
</g>
<g font-size="2.9" fill="#00f">
<text x="32.3" y="88.1">Rear 6 x</text>
<text x="47.6" y="88.1">4.5 THRU EQS</text>
<text x="97.4" y="88.1">12 THRU</text>
<text x="156.3" y="92.8">3.4 THRU</text>
<text x="164.1" y="172.2">8 x M3 - 6H THRU</text>
</g>
<text font-size="2.9" x="128" y="287">Sheet 1 of 1</text>
<g font-size="2.3" fill="#00f">
<text x="41.7" y="32.9">+0.05</text>
<text x="42.8" y="35.1">0</text>
<text x="42.8" y="55.7">±0.05</text>
<text x="197.2" y="97.9">+0.05</text>
<text x="198.3" y="100.1">0</text>
<text x="199.2" y="111.6">-0.05</text>
<text x="200.3" y="109.3">0</text>
<text x="116.7" y="130.9" transform="rotate(-90 116.7 130.9)">0</text>
<text x="114.5" y="132" transform="rotate(-90 114.5 132)">+0.05</text>
</g>
</svg>
